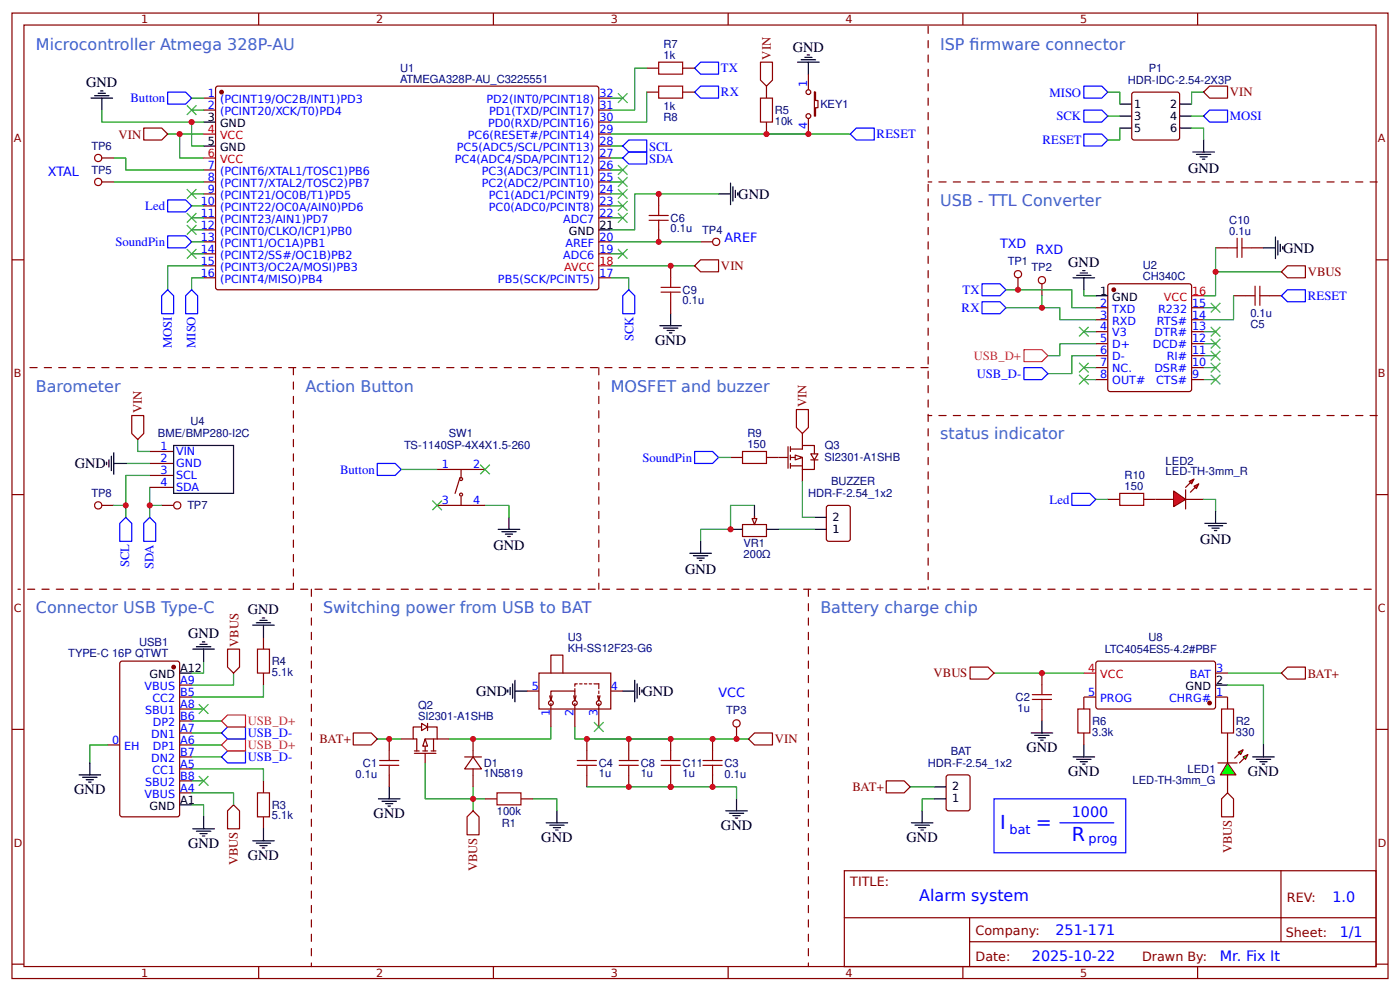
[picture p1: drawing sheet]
<svg xmlns="http://www.w3.org/2000/svg" width="309mm" height="219mm" viewBox="0 0 309 219" stroke-linecap="round" stroke-linejoin="round" font-family="sans-serif">
<g fill="none" stroke="#800" stroke-width=".26">
<path d="M2.6 2.9h304.1v213.2h-304.1zM5.3 5.5h298.7v208h-298.7zM57.1 2.9v2.6M109 2.9v2.6M160.9 2.9v2.6M212.7 2.9v2.6M264.6 2.9v2.6M2.6 57.4h2.7M304 57.4h2.7M2.6 109.2h2.7M304 109.2h2.7M93.1 159.8l1.4 .8-1.4 .8z"/>
<path d="M94.5 159.8v1.6M230.2 148.7v2.6M230.2 156.6v2.7M239.4 154v2.6M271.2 154v2.6M2.6 161.1h2.7M86 163.2v2.7M86 171.2v2.6M88.6 163.2h2.7M91.5 165.9h1.1M91.5 166.4h4.8M93.1 160.6h-1.8v2.6h.8v2.7"/>
<path d="M93.4 165.9h1.1M93.9 166.4v2.1M94.5 160.6h2.1v2.6M95.2 165.9h1.1M95.8 163.2v2.7M96.6 163.2h-2.7v2.7M96.6 163.2h2.6M107.2 176.5h2.6M115.1 176.5h2.6M209.1 171.4l.4-.2h4.3l.4 .2 .1 7.2-.2 .4-4.6 .1-.4-.3zM239.4 161.9v2.6M271.2 161.9v2.6"/>
<path d="M304 161.1h2.7M186.5 192.3h117.5v21.2h-117.5zM283 192.3v15.7M2.6 213h2.7M57.1 213.5v2.6M109 213.5v2.6M160.9 213.5v2.6M186.6 202.7h117.3M212.7 213.5v2.6M214.2 208h89.7M214.2 202.7v10.6M264.6 213.5v2.6"/>
<path d="M304 213h2.7"/>
</g>
<g fill="none" stroke="#000" stroke-width=".26">
<path d="M230.2 159.3v2.6M83.6 176.5h4.8M84.4 177h3.2M85.2 177.5h1.6M85.7 178h.6M86 173.8v2.7M123 179.1v2.6M206.4 176.5h2.6M206.4 173.8h2.6M227.8 161.9h4.8M228.6 162.4h3.2M229.4 163h1.6"/>
<path d="M229.9 163.5h.6M237.1 167.2h4.7M237.9 167.7h3.1M238.7 168.2h1.5M239.2 168.8h.5M239.4 164.5v2.7M120.6 181.7h4.8M121.4 182.3h3.2M122.2 182.8h1.6M122.8 183.3h.5"/>
</g>
<path d="M219.6 148.7h19.8M83.3 163.2h5.3M93.9 168.5v8h13.3M104.5 173.8v5.3M117.7 176.5h5.3v2.6" fill="none" stroke="#080" stroke-width=".26"/>
<path d="M228.1 153.4h4.2M228.1 154.5h4.2M230.2 151.3v2.1M230.2 154.5v2.1M238.1 156.6h2.7v5.3h-2.7zM269.9 156.6h2.6v5.3h-2.6zM83.9 168h4.2M83.9 169h4.2M86 165.9v2.1M86 169v2.2M109.8 175.1h5.3v2.7h-5.3z" fill="none" stroke="#a00000" stroke-width=".26"/>
<path d="M214.3 147.3h4l1.3 1.4-1.3 1.3h-4zM78.1 161.9h3.9l1.3 1.3-1.3 1.3h-3.9zM104.5 179.1l1.3 1.3v4h-2.6v-4zM165.4 163.2l1.3-1.3h4v2.6h-4zM271.2 175.1l1.3 1.4v3.9h-2.6v-3.9z" fill="none" stroke="#900" stroke-width=".26"/>
<path d="M93.9 163.2l.6 1.6h-1.1z" fill="#fefefe" stroke="#800" stroke-width=".26"/>
<g fill="none" stroke="#080" stroke-width=".26">
<path d="M142.9 15.1h-2.7v9.2h-5.3M22.5 24.3v2.7h22.5M25.1 34.9h2.7v2.6h17.2M37 29.6h8M39.7 29.6v5.3h5.3M42.3 27v5.3h2.7M134.9 32.3h2.7M134.9 34.9h2.7M134.9 29.6h53M142.9 20.3v6.7h-8M25.1 40.2h19.9M45 58.7h-8v5.3"/>
<path d="M134.9 58.7h18.6M45 61.4h-2.7v2.6M134.9 61.4h4v2.6M230.2 65.3v2.7M239.4 64v1.3h2.7M239.4 73.3h2.7M242.1 78.6h-5.3v3.9h-5.3M242.1 75.9h-7.9v2.7h-2.7M265.9 68h2.7M265.9 78.6h2.7M265.9 75.9h2.7M265.9 73.3h2.7"/>
<path d="M272.5 65.3v5.3h-6.6M283.1 60h-14.5v5.3h-2.7M30.4 97.1v2.6h2.7M239.4 83.8h2.7M239.4 81.2h2.7M265.9 83.8h2.7M265.9 81.2h2.7M27.8 102.4h5.3M33.1 105h-5.3v9.3M33.1 107.7v6.6M158.7 101h2.7M42.3 159.3h6.6"/>
<path d="M42.3 156.6h2.7M45 146v2.7h-2.7M51.6 148.7v2.6h-9.3M58.2 151.3v2.7h-15.9M271.2 151.3h7.9v13.2M271.2 148.7h11.9M23.8 164.5h-4v4M42.3 169.8h15.9v2.7M42.3 177.8h2.7v2.6M42.3 161.9h6.6M42.3 164.5h6.6M42.3 167.2h6.6"/>
<path d="M42.3 172.5h2.7M121.7 160.6v2.6h-22.5M127 160.6v2.6h38.4M201.1 173.8h5.3M206.4 176.5h-2.7v2.6"/>
</g>
<g fill="none" stroke="#000" stroke-width=".26">
<path d="M176.2 13.7h4.8M177 13.2h3.2M177.8 12.7h1.6M178.3 12.1h.6M178.6 13.7v2.7M20.1 21.7h4.8M20.9 21.1h3.2M21.7 20.6h1.6M22.2 20.1h.6M22.5 21.7v2.6M45 32.3h2.6M45 27h2.6"/>
<path d="M132.3 50.8h2.6M158.7 42.8h2.7M161.4 40.5v4.7M161.9 41.2v3.2M162.5 42v1.6M163 42.6v.5M239.2 59.8h.5M145.8 71.9h4.7M146.6 72.5h3.2M147.4 73h1.6M147.9 73.5h.5M148.2 69.3v2.6"/>
<path d="M237.1 61.4h4.7M237.9 60.8h3.1M238.7 60.3h1.5M239.4 61.4v2.6M242.1 65.3h2.6M25.1 100v4.7M38.4 98.4h13.2v10.6h-13.2zM23.5 102.1v.5M24.1 101.6v1.6M24.6 100.8v3.2M25.1 102.4h2.7M154.8 119.6v2.6"/>
<path d="M179.9 116.9h2.7M179.9 114.3h2.7M55.8 138.1h4.8M56.6 137.6h3.2M57.4 137h1.6M57.9 136.5h.6M58.2 138.1v2.6M152.4 122.2h4.8M153.2 122.7h3.2M154 123.3h1.6M154.5 123.8h.5M39.7 148.7h2.6"/>
<path d="M42.6 143.4h4.8M43.4 142.8h3.2M44.2 142.3h1.6M44.7 141.8h.5M45 143.4v2.6M112.2 152.4v.5M112.7 151.8v1.6M113.2 151.1v3.1M113.8 152.6h2.6M113.8 150.3v4.7M137.6 152.6h2.6M140.2 150.3v4.7"/>
<path d="M140.8 151.1v3.1M141.3 151.8v1.6M141.8 152.4v.5M268.6 151.3h2.6M17.5 171.2h4.7M18.3 171.7h3.1M19 172.2h1.6M19.6 172.7h.5M19.8 168.5v2.7M39.7 177.8h2.6M160.3 179.1h4.8M161.1 179.6h3.2"/>
<path d="M162.7 176.5v2.6M203.7 179.1v2.6M276.8 167.2h4.7M277.5 167.7h3.2M278.3 168.2h1.6M278.9 168.8h.5M279.1 164.5v2.7M42.6 183.1h4.8M43.4 183.6h3.2M44.2 184.1h1.6M44.7 184.7h.5M45 180.4v2.7"/>
<path d="M55.8 185.7h4.8M56.6 186.2h3.2M57.4 186.8h1.6M57.9 187.3h.6M58.2 183.1v2.6M161.9 180.2h1.6M162.5 180.7h.5M201.3 181.7h4.8M202.1 182.3h3.2M202.9 182.8h1.6M203.5 183.3h.5"/>
</g>
<g fill="none" stroke="#800" stroke-width=".26">
<path d="M47.9 19.1h84.1l.3 .5-.1 44.1-.4 .3-83.9-.1-.3-.4v-43.9zM142.9 15.1h2.6M150.8 15.1h2.7M169.3 19v2.7M178.6 16.4v3.4M45 21.7h2.6M45 24.3h2.6M45 37.5h2.6M132.3 21.7h2.6M132.3 24.3h2.6M132.3 27h2.6M132.3 29.6h2.6"/>
<path d="M132.3 32.3h2.6M132.3 34.9h2.6M132.3 37.5h2.6M142.9 20.3h2.6M150.8 20.3h2.7M169.3 27v2.6M178.6 26.2v3.4M179.9 20.3h.3v1.9h.5v1.6h-.5v1.8h-.3zM45 40.2h2.6M45 42.8h2.6M45 45.5h2.6M45 48.1h2.6"/>
<path d="M45 53.4h2.6M45 56.1h2.6M45 58.7h2.6M45 50.8h2.6M132.3 40.2h2.6M132.3 42.8h2.6M132.3 45.5h2.6M132.3 48.1h2.6M132.3 53.4h2.6M132.3 56.1h2.6M145.5 42.8v2.7M145.5 50.8v2.6"/>
<path d="M148.2 58.7v2.7M45 61.4h2.6M132.3 61.4h2.6M148.2 66.6v2.7M224.9 61.4v2.6M230.2 62.7v2.6M242.1 68h2.6M242.1 70.6h2.6M242.1 73.3h2.6M242.1 75.9h2.6M242.1 78.6h2.6M244.8 62.9l.5-.2h17.4l.5 .2 .1 23.1-.3 .4-17.7 .1-.5-.3z"/>
<path d="M263.3 68h2.6M263.3 70.6h2.6M263.3 73.3h2.6M263.3 75.9h2.6M263.3 78.6h2.6M272.5 65.3h2.7M280.5 65.3h2.6M33.1 99.7h5.3M242.1 81.2h2.6M242.1 83.8h2.6M263.3 81.2h2.6M263.3 83.8h2.6"/>
<path d="M33.1 102.4h5.3M33.1 105h5.3M33.1 107.7h5.3M161.4 101h2.6M169.3 101h2.7M182.6 111.9l.5-.3h4.2l.5 .3 .1 7.1-.3 .5-4.5 .1-.5-.3zM26.5 146.3l.5-.3h12.2l.4 .3 .1 33.6-.3 .4-12.4 .1-.5-.2zM39.7 154h2.6M39.7 151.3h2.6M39.7 159.3h2.6M39.7 156.6h2.6M58.2 140.7v2.7"/>
<path d="M58.2 148.7v2.6M116.4 152.6h2.7M119.1 148.7h15.8v7.9h-15.8zM121.4 153.7l.3 1.1M121.7 148.7v-4h2.7v4M121.7 154.8v-2.2h5.3v2.2M121.7 155.3v5.3M122 153.7l-.3 1.1M126.7 153.7l.3 1.1M127 152.1v.5M127 155.3v5.3M127.3 153.7l-.3 1.1"/>
<path d="M127.5 151.1h-.5v.5M128.1 151.1h.5M129.1 151.1h.5M130.2 151.1h.5M131.2 151.1h1.1v1M132 153.7l.3 1.1 .3-1.1M132.3 152.6v.6M132.3 153.7v.5M132.3 155.3v5.3M134.9 152.6h2.7M239.4 154h2.7M242.2 146.3l.4-.3 25.7 .1 .3 .5-.1 9.7-.5 .3-25.6-.1-.3-.4z"/>
<path d="M268.6 154h2.6M268.6 148.7h2.6M23.8 164.5h2.7M39.7 175.1h2.6M39.7 164.5h2.6M39.7 161.9h2.6M39.7 167.2h2.6M39.7 169.8h2.6M39.7 172.5h2.6M58.2 172.5v2.6M157.4 163.2v2.7M157.4 171.2v2.6"/>
<path d="M162.7 160.6v2.6M58.2 180.4v2.7"/>
<circle cx="178.6" cy="20.3" r=".53"/>
<circle cx="178.6" cy="25.6" r=".53"/>
<circle cx="121.7" cy="155.3" r=".53"/>
<circle cx="127" cy="155.3" r=".53"/>
<circle cx="132.3" cy="155.3" r=".53"/>
</g>
<g fill="#800" stroke="#800" stroke-width=".26">
<circle cx="267.2" cy="155.3" r=".4"/>
<circle cx="48.9" cy="20.3" r=".4"/>
<circle cx="38.4" cy="147.3" r=".4"/>
<circle cx="246.1" cy="64" r=".4"/>
</g>
<path d="M45 34.9h2.6M45 29.6h2.6M132.3 58.7h2.6M263.3 65.3h2.6M239.4 148.7h2.7" fill="none" stroke="#f00" stroke-width=".26"/>
<g fill="none" stroke="#00f" stroke-width=".26">
<path d="M153.5 15.1l1.3-1.4h3.9v2.7h-3.9zM137.6 32.3l1.3-1.4h4v2.7h-4zM137.6 34.9l1.3-1.3h4v2.6h-4zM153.5 20.3l1.3-1.3h3.9v2.7h-3.9zM189.2 28.3h3.9v2.6h-3.9l-1.3-1.3zM37 52.1h4l1.3 1.3-1.3 1.3h-4zM37 44.2h4l1.3 1.3-1.3 1.3h-4zM37 64l1.4 1.3v4h-2.7v-4zM42.3 64l1.4 1.3v4h-2.7v-4zM137.6 65.3l1.3-1.3 1.3 1.3v4h-2.6zM217 66.6h3.9l1.3 1.4-1.3 1.3h-3.9zM217 62.7h3.9l1.3 1.3-1.3 1.3h-3.9z"/>
<path d="M283.1 65.3l1.3-1.3h4v2.6h-4zM153.5 99.7h3.9l1.3 1.3-1.3 1.4h-3.9zM226.2 81.2h4l1.3 1.3-1.3 1.3h-4zM27.8 114.3l1.3 1.3v4h-2.6v-4zM33.1 114.3l1.3 1.3v4h-2.7v-4zM48.9 167.2l1.4-1.3h3.9v2.6h-3.9zM48.9 161.9l1.4-1.3h3.9v2.6h-3.9z"/>
</g>
<g fill="none" stroke="#a00000" stroke-width=".26">
<path d="M145.5 13.7h5.3v2.7h-5.3zM145.5 19h5.3v2.7h-5.3zM168 21.7h2.7v5.3h-2.7zM143.4 47.6h4.2M143.4 48.7h4.2M145.5 45.5v2.1M145.5 48.7v2.1M146 64.5h4.3M146 63.5h4.3M148.2 61.4v2.1M148.2 64.5v2.1M224.1 60.6a.81 .81 0 0 1 1.1-.8 .81 .81 0 0 1 .3 1.3 .81 .81 0 0 1-1.3-.1l-.1-.4"/>
<path d="M275.2 65.3h2.1M277.3 63.2v4.2M278.3 63.2v4.2M278.3 65.3h2.2M164 99.7h5.3v2.7h-5.3zM56.9 143.4h2.6v5.3h-2.6zM56.9 175.1h2.6v5.3h-2.6zM155.3 168h4.2M155.3 169h4.2M157.4 165.9v2.1M157.4 169v2.2"/>
<circle cx="230.2" cy="61.9" r=".8"/>
<circle cx="162.7" cy="159.8" r=".8"/>
</g>
<path d="M226.2 77.2h4l1.3 1.4-1.3 1.3h-4zM48.9 159.3l1.4-1.4h3.9v2.7h-3.9zM48.9 164.5l1.4-1.3h3.9v2.7h-3.9z" fill="none" stroke="#f06" stroke-width=".26"/>
<path d="M168 13.7h2.7v4l-1.4 1.3-1.3-1.3zM31.7 28.3h4l1.3 1.3-1.3 1.3h-4zM153.5 58.7l1.3-1.3h3.9v2.6h-3.9zM283.1 60l1.3-1.3h4v2.7h-4zM29.1 91.8h2.6v4l-1.3 1.3-1.3-1.3zM175.9 90.5h2.7v3.9l-1.3 1.4-1.4-1.4zM50.3 143.4h2.6v3.9l-1.3 1.4-1.3-1.4zM283.1 148.7l1.3-1.4h4v2.7h-4zM195.8 172.5h4l1.3 1.3-1.3 1.3h-4z" fill="none" stroke="#900" stroke-width=".26"/>
<g fill="#000" stroke="#3c3" stroke-width=".26">
<path d="M238.4 72.2l2.1 2.1zM240.5 72.2l-2.1 2.1z"/>
<path d="M267.5 66.9l2.1 2.1zM269.6 66.9l-2.1 2.1z"/>
<path d="M267.5 74.9l2.1 2.1zM269.6 74.9l-2.1 2.1z"/>
<path d="M267.5 77.5l2.1 2.1zM269.6 77.5l-2.1 2.1z"/>
<path d="M267.5 72.2l2.1 2.1zM269.6 72.2l-2.1 2.1z"/>
<path d="M238.4 80.1l2.1 2.2zM240.5 80.1l-2.1 2.2z"/>
<path d="M238.4 82.8l2.1 2.1zM240.5 82.8l-2.1 2.1z"/>
<path d="M267.5 80.1l2.1 2.2zM269.6 80.1l-2.1 2.2z"/>
<path d="M267.5 82.8l2.1 2.1zM269.6 82.8l-2.1 2.1z"/>
<path d="M43.9 155.5l2.1 2.2zM46 155.5l-2.1 2.2z"/>
<path d="M43.9 171.4l2.1 2.1zM43.9 173.5l2.1-2.1z"/>
</g>
<path d="M259.3 108.5l2.6 1.8-2.6 1.6z" fill="#f00" stroke="#800" stroke-width=".26"/>
<path d="M261.9 108.2v4.2" fill="none" stroke="#800" stroke-width=".26"/>
<g fill="#800" stroke="#800" stroke-width=".26">
<path d="M261.9 107.7l1.1-1.1z"/>
<path d="M264.1 107.7l-1.1 1z"/>
</g>
<g fill="#f00" stroke="#800" stroke-width=".26">
<path d="M262.7 106.3l1.1-.5-.5 1.1z"/>
<path d="M263.8 107.4l1-.5-.5 1z"/>
</g>
<g fill="none" stroke="#800" stroke-width=".26">
<path d="M174.1 98.7v4.7M174.6 99.2h2.7v-.8h2.6v1.9M174.6 98.7v1M177.3 95.8v2.6M172 101h2.1M174.6 101h2.7v2.7M174.6 100.5v1.1M174.6 102.4v1M174.6 102.9h2.7M177.3 103.7v2.6M179.1 100.3h1.6l-.8 1.3zM179.1 101.6h1.6"/>
<path d="M179.9 101.6v2.1h-2.6M244.7 110.3h2.7M252.7 110.3h6.6M261.9 110.3h4"/>
</g>
<path d="M110.1 116.9h4.7M110.9 117.4h3.1M111.7 118h1.5M112.2 118.5h.5M112.4 114.3v2.6M266.2 115.6h4.7M267 116.1h3.1M267.8 116.7h1.5M268.3 117.2h.5M268.6 113v2.6" fill="none" stroke="#000" stroke-width=".26"/>
<path d="M83.3 102.4h4l1.3 1.3-1.3 1.3h-4zM236.8 109h4l1.3 1.3-1.3 1.3h-4z" fill="none" stroke="#00f" stroke-width=".26"/>
<path d="M247.4 109h5.3v2.6h-5.3z" fill="none" stroke="#a00000" stroke-width=".26"/>
<path d="M88.6 103.7h8M107.2 111.6h5.2v2.7M242.1 110.3h2.6M265.9 110.3h2.7v2.7" fill="none" stroke="#080" stroke-width=".26"/>
<path d="M175.7 100.5l1.6 .5-1.6 .6z" fill="#fefefe" stroke="#800" stroke-width=".26"/>
<g fill="none" stroke="#080" stroke-width=".26">
<path d="M42.3 21.7h2.7M42.3 24.3h2.7M134.9 21.7h2.7M134.9 37.5h2.7M244.7 20.3h2.7v2.7M244.7 25.6h2.7M247.4 28.3v2.6h-2.7M263.3 28.3h2.6v2.6M263.3 25.6h2.6M265.9 20.3h-2.6v2.7M42.3 45.5h2.7M42.3 53.4h2.7"/>
<path d="M42.3 56.1h2.7M42.3 50.8h2.7M42.3 48.1h2.7M42.3 42.8h2.7M134.9 45.5h2.7M134.9 53.4h19.9M134.9 56.1h2.7M134.9 48.1h2.7M134.9 42.8h2.7M134.9 40.2h2.7M158.7 42.8h-18.5v8h-5.3M268.6 54.7v5.3"/>
<path d="M166.7 111.6h-5.3v5.3h-6.6v2.7M172 116.9h7.9M177.3 106.3v8h2.6"/>
</g>
<path d="M239.4 19h4l1.3 1.3-1.3 1.4h-4zM37 20.3h4l1.3 1.4-1.3 1.3h-4zM239.4 29.6h4l1.3 1.3-1.3 1.4h-4zM239.4 24.3h4l1.3 1.3-1.3 1.4h-4zM267.2 24.3h4v2.7h-4l-1.3-1.4zM219.6 176.5h29.1v11.9h-29.1zM234.2 181.7h11.9" fill="none" stroke="#00f" stroke-width=".26"/>
<g fill="#000" stroke="#3c3" stroke-width=".26">
<path d="M41.3 23.3l2.1 2.1zM43.4 23.3l-2.1 2.1z"/>
<path d="M136.5 36.5l2.1 2.1zM136.5 38.6l2.1-2.1z"/>
<path d="M136.5 39.1l2.1 2.1zM136.5 41.2l2.1-2.1z"/>
<path d="M136.5 20.6l2.1 2.1zM138.6 20.6l-2.1 2.1z"/>
<path d="M41.3 41.8l2.1 2.1zM41.3 43.9l2.1-2.1z"/>
<path d="M41.3 47.1l2.1 2.1zM43.4 47.1l-2.1 2.1z"/>
<path d="M41.3 49.7l2.1 2.1zM43.4 49.7l-2.1 2.1z"/>
<path d="M41.3 55l2.1 2.1zM43.4 55l-2.1 2.1z"/>
<path d="M136.5 41.8l2.1 2.1zM138.6 41.8l-2.1 2.1z"/>
<path d="M136.5 44.4l2.1 2.1zM136.5 46.5l2.1-2.1z"/>
<path d="M136.5 47.1l2.1 2.1zM138.6 47.1l-2.1 2.1z"/>
<path d="M136.5 55l2.1 2.1zM138.6 55l-2.1 2.1z"/>
</g>
<path d="M205.1 5.8v124.3M304.3 40.2h-99.2M64.8 81.2v48.9M132.3 81.2v48.9M205.1 81.2h-199.8M304.3 91.8h-99.2M68.8 130.1v83.4M178.6 130.1v83.4M302.9 130.1h-298.9" fill="none" stroke="#800" stroke-width=".26" stroke-dasharray="1.6 1.6"/>
<path d="M250.1 20.6l.5-.3 9.8 .1 .2 .5-.1 9.8-.4 .2h-9.8l-.3-.5zM154.8 53.4h2.6M268.6 54.7h2.6M276.5 54.7h2.6" fill="none" stroke="#800" stroke-width=".26"/>
<g fill="none" stroke="#a00000" stroke-width=".26">
<path d="M271.2 54.7h2.1M273.3 52.6v4.3M274.4 54.7h2.1M274.4 52.6v4.3"/>
<circle cx="158.2" cy="53.4" r=".8"/>
</g>
<g fill="none" stroke="#000" stroke-width=".26">
<path d="M247.4 23h2.6M247.4 25.6h2.6M247.4 28.3h2.6M260.6 23h2.7M260.6 25.6h2.7M260.6 28.3h2.7M263.5 33.6h4.8M264.3 34.1h3.2M265.1 34.6h1.6M265.6 35.2h.6M265.9 30.9v2.7M279.1 54.7h2.7"/>
<path d="M281.8 52.4v4.7M282.3 53.2v3.1M282.8 53.9v1.6M283.4 54.5v.5"/>
</g>
<path d="M267.2 19h4v2.7h-4l-1.3-1.4zM51.6 177.8l1.3 1.3v4h-2.6v-4z" fill="none" stroke="#900" stroke-width=".26"/>
<path d="M271.2 168.5l1.8 2.7h-3.4z" fill="#0f0" stroke="#800" stroke-width=".26"/>
<path d="M269.1 168.5h4.2" fill="none" stroke="#800" stroke-width=".26"/>
<g fill="#800" stroke="#800" stroke-width=".26">
<path d="M273.8 168.5l1.1-1z"/>
<path d="M272.8 167.5l1-1.1z"/>
</g>
<g fill="#0f0" stroke="#800" stroke-width=".26">
<path d="M274.6 167.2l1.1-.5-.5 1z"/>
<path d="M273.6 166.1l1-.5-.5 1.1z"/>
</g>
<path d="M22.5 34.9h2.6M22.5 40.2h2.6M164 115.9h5.3v2.6h-5.3zM166.7 114v1.3M102.7 167.2h3.7M104.5 167.2l1.9 2.6h-3.7zM104.5 163.2v4M104.5 169.8v4M271.2 164.5v4M271.2 171.2v3.9" fill="none" stroke="#800" stroke-width=".26"/>
<path d="M222.2 64h14.6v4h5.3M222.2 68h12v2.6h7.9M42.3 175.1h9.3v2.7" fill="none" stroke="#080" stroke-width=".26"/>
<g fill="none" stroke="#a00000" stroke-width=".26">
<circle cx="21.7" cy="34.9" r=".8"/>
<circle cx="21.7" cy="40.2" r=".8"/>
</g>
<path d="M161.4 116.9h2.6M166.7 111.6v2.7M169.3 116.9h2.7" fill="none" stroke="#000" stroke-width=".26"/>
<path d="M166.2 114.5h1l-.5 1.4z" fill="#efefef" stroke="#800" stroke-width=".26"/>
<g fill="none" stroke="#800" stroke-width=".26">
<path d="M22.5 111.6h2.6M35.7 111.6h2.7M96.6 111.6h10.6M96.6 103.7h10.6M101.6 105.5l-1.1 3.5M101.9 103.7v1.8M101.9 109.8v1.8M129.6 163.2v2.7M129.6 171.2v2.6M138.9 163.2v2.7M138.9 171.2v2.6M148.2 163.2v2.7"/>
<path d="M148.2 171.2v2.6"/>
<circle cx="101.9" cy="109.2" r=".33"/>
<circle cx="101.9" cy="105.8" r=".33"/>
</g>
<g fill="#000" stroke="#3c3" stroke-width=".26">
<path d="M95.5 110.6l2.1 2.1zM97.6 110.6l-2.1 2.1z"/>
<path d="M106.1 102.6l2.1 2.1zM108.2 102.6l-2.1 2.1z"/>
<path d="M131.2 159.5l2.1 2.1zM133.3 159.5l-2.1 2.1z"/>
</g>
<g fill="none" stroke="#a00000" stroke-width=".26">
<path d="M127.5 169h4.3M127.5 168h4.3M129.6 165.9v2.1M129.6 169v2.2M136.8 169h4.2M136.8 168h4.2M138.9 165.9v2.1M138.9 169v2.2M146 169h4.3M146 168h4.3M148.2 165.9v2.1M148.2 169v2.2"/>
<circle cx="21.7" cy="111.6" r=".8"/>
<circle cx="39.2" cy="111.6" r=".8"/>
</g>
<path d="M25.1 111.6h2.7M33.1 111.6h2.6M129.6 173.8h33.1v2.7M129.6 163.2h18.6" fill="none" stroke="#080" stroke-width=".26"/>
<g fill="#c00">
<circle cx="230.2" cy="148.7" r=".66"/>
<circle cx="104.5" cy="176.5" r=".66"/>
<circle cx="86" cy="163.2" r=".66"/>
<circle cx="39.7" cy="29.6" r=".66"/>
<circle cx="42.3" cy="27" r=".66"/>
<circle cx="148.2" cy="58.7" r=".66"/>
<circle cx="169.3" cy="29.6" r=".66"/>
<circle cx="178.6" cy="29.6" r=".66"/>
<circle cx="145.5" cy="42.8" r=".66"/>
<circle cx="145.5" cy="53.4" r=".66"/>
<circle cx="268.6" cy="60" r=".66"/>
<circle cx="230.2" cy="68" r=".66"/>
<circle cx="224.9" cy="64" r=".66"/>
<circle cx="104.5" cy="163.2" r=".66"/>
<circle cx="161.4" cy="116.9" r=".66"/>
<circle cx="148.2" cy="173.8" r=".66"/>
<circle cx="129.6" cy="163.2" r=".66"/>
<circle cx="138.9" cy="173.8" r=".66"/>
<circle cx="138.9" cy="163.2" r=".66"/>
<circle cx="148.2" cy="163.2" r=".66"/>
<circle cx="162.7" cy="163.2" r=".66"/>
<circle cx="157.4" cy="163.2" r=".66"/>
<circle cx="157.4" cy="173.8" r=".66"/>
<circle cx="33.1" cy="111.6" r=".66"/>
<circle cx="27.8" cy="111.6" r=".66"/>
</g>
<g font-size="4.2" fill="#00f">
<text x="220.9" y="183.1">I</text>
<text x="228.9" y="183.1">=</text>
<text x="236.8" y="185.7">R</text>
</g>
<g font-size="3.5" fill="#36c">
<text x="7.9" y="11.1">Microcontroller Atmega 328P-AU</text>
<text x="207.7" y="11.1">ISP frmware connector</text>
<text x="214.2" y="11.1">i</text>
<text x="207.7" y="45.5">USB - TTL Converter</text>
<text x="7.9" y="86.5">Barometer</text>
<text x="67.5" y="86.5">Action Button</text>
<text x="134.9" y="86.5">MOSFET and buzzer</text>
<text x="207.7" y="97.1">status indicator</text>
<text x="7.9" y="135.4">Connector USB Type-C</text>
<text x="71.4" y="135.4">Switching power from USB to BAT</text>
<text x="181.2" y="135.4">Battery charge chip</text>
</g>
<text font-size="3.5" fill="#00f" x="203.1" y="199.1">Alarm system</text>
<g font-size="3.2">
<text x="175.2" y="11.4">GND</text>
<text x="19" y="19.2">GND</text>
<text x="262.5" y="38.1">GND</text>
<text x="163.1" y="43.9">GND</text>
<text x="236" y="59">GND</text>
<text x="283.5" y="55.8">GND</text>
<text x="144.7" y="76.2">GND</text>
<text x="16.5" y="103.5">GND</text>
<text x="109" y="121.5">GND</text>
<text x="265.1" y="120.1">GND</text>
<text x="151.3" y="126.8">GND</text>
<text x="54.8" y="135.7">GND</text>
<text x="41.5" y="141">GND</text>
<text x="105.2" y="153.7">GND</text>
<text x="141.9" y="153.7">GND</text>
<text x="226.7" y="166.1">GND</text>
<text x="236" y="171.4">GND</text>
<text x="275.7" y="171.4">GND</text>
<text x="16.4" y="175.4">GND</text>
<text x="82.5" y="180.7">GND</text>
<text x="119.6" y="186">GND</text>
<text x="159.3" y="183.3">GND</text>
<text x="200.3" y="186">GND</text>
<text x="41.5" y="187.3">GND</text>
<text x="54.8" y="189.9">GND</text>
</g>
<g font-size="3.2" fill="#00f">
<text x="236.8" y="180.4">1000</text>
<text x="294.4" y="199.3">1.0</text>
<text x="233.2" y="206.4">251-171</text>
<text x="296" y="207">1/1</text>
<text x="228" y="212.3">2025-10-22</text>
<text x="269.5" y="212.2">Mr. Fix It</text>
</g>
<g font-size="2.8" fill="#00f">
<text x="159.3" y="16">TX</text>
<text x="28.8" y="22.6">Button</text>
<text x="159.3" y="21.3">RX</text>
<text x="231.9" y="21.3">MISO</text>
<text x="233.4" y="26.6">SCK</text>
<text x="271.7" y="26.6">MOSI</text>
<text x="143.4" y="33.4">SCL</text>
<text x="193.7" y="30.6">RESET</text>
<text x="230.3" y="31.9">RESET</text>
<text x="10.6" y="38.9">XTAL</text>
<text x="143.4" y="36.1">SDA</text>
<text x="32.1" y="46.4">Led</text>
<text x="160.1" y="53.4">AREF</text>
<text x="25.5" y="54.4">SoundPin</text>
<text x="220.9" y="54.7">TXD</text>
<text x="228.9" y="56.1">RXD</text>
<text x="212.6" y="65">TX</text>
<text x="212.4" y="68.9">RX</text>
<text x="288.9" y="66.3">RESET</text>
<text x="38" y="76.9" transform="rotate(-90 38 76.9)">MOSI</text>
<text x="43.2" y="76.9" transform="rotate(-90 43.2 76.9)">MISO</text>
<text x="139.9" y="75.3" transform="rotate(-90 139.9 75.3)">SCK</text>
<text x="215.8" y="83.5">USB_D-</text>
<text x="75.1" y="104.6">Button</text>
<text x="142" y="102">SoundPin</text>
<text x="231.9" y="111.3">Led</text>
<text x="28.5" y="125.3" transform="rotate(-90 28.5 125.3)">SCL</text>
<text x="33.9" y="125.7" transform="rotate(-90 33.9 125.7)">SDA</text>
<text x="158.7" y="154">VCC</text>
<text x="54.8" y="162.8">USB_D-</text>
<text x="54.8" y="168.1">USB_D-</text>
<text x="223" y="184.1">bat</text>
<text x="240.5" y="186.2">prog</text>
</g>
<g font-size="2.8" fill="#900">
<text x="170.3" y="13.2" transform="rotate(-90 170.3 13.2)">VIN</text>
<text x="271.7" y="21.3">VIN</text>
<text x="26.2" y="30.6">VIN</text>
<text x="159.3" y="59.7">VIN</text>
<text x="288.9" y="61.1">VBUS</text>
<text x="178.2" y="89.9" transform="rotate(-90 178.2 89.9)">VIN</text>
<text x="31.4" y="91.3" transform="rotate(-90 31.4 91.3)">VIN</text>
<text x="52.7" y="142.8" transform="rotate(-90 52.7 142.8)">VBUS</text>
<text x="206.3" y="149.6">VBUS</text>
<text x="288.9" y="149.7">BAT+</text>
<text x="70.6" y="164.2">BAT+</text>
<text x="171.2" y="164.2">VIN</text>
<text x="188.3" y="174.7">BAT+</text>
<text x="52.5" y="191.1" transform="rotate(-90 52.5 191.1)">VBUS</text>
<text x="272.1" y="188.5" transform="rotate(-90 272.1 188.5)">VBUS</text>
<text x="105.4" y="192.4" transform="rotate(-90 105.4 192.4)">VBUS</text>
</g>
<g font-size="2.8" fill="#f06">
<text x="215.2" y="79.5">USB_D+</text>
<text x="54.8" y="160.2">USB_D+</text>
<text x="54.8" y="165.5">USB_D+</text>
</g>
<g font-size="2.8" fill="#800">
<text x="187.9" y="195.8">TITLE:</text>
<text x="284.3" y="199.3">REV:</text>
<text x="215.5" y="206.4">Company:</text>
<text x="284.1" y="206.9">Sheet:</text>
<text x="215.5" y="212.2">Date:</text>
<text x="252.3" y="212.2">Drawn By:</text>
</g>
<g font-size="2.5" fill="#800">
<text x="31.2" y="5.1">1</text>
<text x="83.1" y="5.1">2</text>
<text x="134.9" y="5.1">3</text>
<text x="186.8" y="5.1">4</text>
<text x="238.7" y="5.1">5</text>
<text x="3" y="31.5">A</text>
<text x="304.4" y="31.5">A</text>
<text x="3" y="83.3">B</text>
<text x="304.4" y="83.3">B</text>
<text x="3" y="135.2">C</text>
<text x="304.4" y="135.2">C</text>
<text x="3" y="187">D</text>
<text x="304.4" y="187">D</text>
<text x="31.2" y="215.7">1</text>
<text x="83.1" y="215.7">2</text>
<text x="134.9" y="215.7">3</text>
<text x="186.8" y="215.7">4</text>
<text x="238.7" y="215.7">5</text>
</g>
<g font-size="2.5" fill="#000080">
<text x="146.6" y="10.6">R7</text>
<text x="88.4" y="15.8">U1</text>
<text x="146.6" y="12.9">1k</text>
<text x="253.8" y="15.9">P1</text>
<text x="88.4" y="18.2">ATMEGA328P-AU_C3225551</text>
<text x="181.2" y="23.8">KEY1</text>
<text x="249.2" y="18.6">HDR-IDC-2.54-2X3P</text>
<text x="146.6" y="24.3">1k</text>
<text x="146.6" y="26.7">R8</text>
<text x="171.2" y="27.5">10k</text>
<text x="171.2" y="25.2">R5</text>
<text x="20.2" y="33.1">TP6</text>
<text x="20.2" y="38.4">TP5</text>
<text x="148.2" y="51.3">0.1u</text>
<text x="148.2" y="49">C6</text>
<text x="155.2" y="51.6">TP4</text>
<text x="271.6" y="49.5">C10</text>
<text x="271.6" y="51.8">0.1u</text>
<text x="222.6" y="58.5">TP1</text>
<text x="227.9" y="59.8">TP2</text>
<text x="252.5" y="59.5">U2</text>
<text x="150.8" y="64.9">C9</text>
<text x="252.5" y="61.9">CH340C</text>
<text x="150.8" y="67.2">0.1u</text>
<text x="276.2" y="70.1">0.1u</text>
<text x="276.2" y="72.5">C5</text>
<text x="42.1" y="94">U4</text>
<text x="34.9" y="96.6">BME/BMP280-I2C</text>
<text x="89.3" y="99.3">TS-1140SP-4X4X1.5-260</text>
<text x="99.2" y="96.6">SW1</text>
<text x="165.1" y="98.9">150</text>
<text x="165.1" y="96.6">R9</text>
<text x="182.1" y="101.9">SI2301-A1SHB</text>
<text x="182.2" y="99.3">Q3</text>
<text x="183.6" y="107.2">BUZZER</text>
<text x="248.5" y="105.9">R10</text>
<text x="257.5" y="105">LED-TH-3mm_R</text>
<text x="257.5" y="102.7">LED2</text>
<text x="20.2" y="109.8">TP8</text>
<text x="41.4" y="112.5">TP7</text>
<text x="178.5" y="109.9">HDR-F-2.54_1x2</text>
<text x="248.5" y="108.2">150</text>
<text x="164.3" y="123.2">200Ω</text>
<text x="164.3" y="120.8">VR1</text>
<text x="30.8" y="142.7">USB1</text>
<text x="125.4" y="143.9">KH-SS12F23-G6</text>
<text x="125.4" y="141.6">U3</text>
<text x="253.7" y="141.6">U8</text>
<text x="15" y="145.1">TYPE-C 16P QTWT</text>
<text x="60.1" y="149.2">5.1k</text>
<text x="60.1" y="146.9">R4</text>
<text x="244.1" y="144.2">LTC4054ES5-4.2#PBF</text>
<text x="224.4" y="154.8">C2</text>
<text x="92.3" y="159">SI2301-A1SHB</text>
<text x="92.3" y="156.6">Q2</text>
<text x="160.5" y="157.7">TP3</text>
<text x="224.8" y="157.2">1u</text>
<text x="241.3" y="160.1">R6</text>
<text x="273" y="160.1">R2</text>
<text x="210.1" y="166.7">BAT</text>
<text x="241.3" y="162.5">3.3k</text>
<text x="273" y="162.5">330</text>
<text x="78.5" y="171.8">0.1u</text>
<text x="80.2" y="169.3">C1</text>
<text x="106.9" y="171.7">1N5819</text>
<text x="106.9" y="169.4">D1</text>
<text x="132.3" y="171.7">1u</text>
<text x="132.3" y="169.4">C4</text>
<text x="141.6" y="171.7">1u</text>
<text x="141.6" y="169.4">C8</text>
<text x="150.8" y="171.7">1u</text>
<text x="150.8" y="169.4">C11</text>
<text x="160.1" y="169.4">C3</text>
<text x="160.1" y="171.8">0.1u</text>
<text x="205" y="169.4">HDR-F-2.54_1x2</text>
<text x="250.2" y="173.1">LED-TH-3mm_G</text>
<text x="262.4" y="170.7">LED1</text>
<text x="60.1" y="178.7">R3</text>
<text x="109.8" y="179.9">100k</text>
<text x="60.1" y="181">5.1k</text>
<text x="110.9" y="182.6">R1</text>
</g>
<g font-size="2.5" fill="#00f">
<text x="45.9" y="21.4">1</text>
<text x="48.6" y="22.7">(PCINT19/OC2B/INT1)PD3</text>
<text x="107.5" y="22.7">PD2(INT0/PCINT18)</text>
<text x="132.4" y="21.4">32</text>
<text x="178.3" y="19.3" transform="rotate(-90 178.3 19.3)">1</text>
<text x="45.9" y="24.1">2</text>
<text x="48.6" y="25.4">(PCINT20/XCK/T0)PD4</text>
<text x="107.8" y="28">PD0(RXD/PCINT16)</text>
<text x="108.1" y="25.4">PD1(TXD/PCINT17)</text>
<text x="132.4" y="24.1">31</text>
<text x="132.4" y="26.7">30</text>
<text x="132.4" y="29.3">29</text>
<text x="178.3" y="28.5" transform="rotate(-90 178.3 28.5)">4</text>
<text x="100.5" y="36">PC4(ADC4/SDA/PCINT12)</text>
<text x="100.9" y="33.3">PC5(ADC5/SCL/PCINT13)</text>
<text x="103.3" y="30.7">PC6(RESET#/PCINT14)</text>
<text x="132.4" y="32">28</text>
<text x="132.4" y="34.6">27</text>
<text x="45.9" y="39.9">8</text>
<text x="45.9" y="37.3">7</text>
<text x="48.6" y="41.2">(PCINT7/XTAL2/TOSC2)PB7</text>
<text x="48.6" y="38.6">(PCINT6/XTAL1/TOSC1)PB6</text>
<text x="106.4" y="38.6">PC3(ADC3/PCINT11)</text>
<text x="106.4" y="41.2">PC2(ADC2/PCINT10)</text>
<text x="132.4" y="37.3">26</text>
<text x="132.4" y="39.9">25</text>
<text x="44.4" y="47.9">11</text>
<text x="44.4" y="45.2">10</text>
<text x="45.9" y="42.6">9</text>
<text x="48.6" y="46.5">(PCINT22/OC0A/AIN0)PD6</text>
<text x="48.6" y="43.9">(PCINT21/OC0B/T1)PD5</text>
<text x="108" y="43.9">PC1(ADC1/PCINT9)</text>
<text x="108" y="46.5">PC0(ADC0/PCINT8)</text>
<text x="132.4" y="42.6">24</text>
<text x="132.4" y="45.2">23</text>
<text x="132.4" y="47.9">22</text>
<text x="44.4" y="53.2">13</text>
<text x="44.4" y="50.5">12</text>
<text x="48.6" y="51.8">(PCINT0/CLKO/ICP1)PB0</text>
<text x="48.6" y="49.2">(PCINT23/AIN1)PD7</text>
<text x="124.4" y="49.2">ADC7</text>
<text x="132.4" y="53.2">20</text>
<text x="44.4" y="58.4">15</text>
<text x="44.4" y="55.8">14</text>
<text x="48.6" y="59.8">(PCINT3/OC2A/MOSI)PB3</text>
<text x="48.6" y="57.1">(PCINT2/SS#/OC1B)PB2</text>
<text x="48.6" y="54.5">(PCINT1/OC1A)PB1</text>
<text x="124.4" y="57.1">ADC6</text>
<text x="124.9" y="54.5">AREF</text>
<text x="132.4" y="55.8">19</text>
<text x="44.4" y="61.1">16</text>
<text x="48.6" y="62.4">(PCINT4/MISO)PB4</text>
<text x="110" y="62.4">PB5(SCK/PCINT5)</text>
<text x="132.4" y="61.1">17</text>
<text x="243" y="67.7">2</text>
<text x="243" y="70.4">3</text>
<text x="245.7" y="69">TXD</text>
<text x="245.7" y="71.7">RXD</text>
<text x="255.6" y="71.7">RTS#</text>
<text x="255.9" y="69">R232</text>
<text x="263.4" y="70.4">14</text>
<text x="263.4" y="67.7">15</text>
<text x="243" y="73">4</text>
<text x="243" y="75.6">5</text>
<text x="245.7" y="74.3">V3</text>
<text x="245.7" y="77">D+</text>
<text x="254.7" y="77">DCD#</text>
<text x="255.1" y="74.3">DTR#</text>
<text x="263.4" y="75.6">12</text>
<text x="263.4" y="73">13</text>
<text x="243" y="78.3">6</text>
<text x="243" y="80.9">7</text>
<text x="243" y="83.6">8</text>
<text x="245.7" y="79.6">D-</text>
<text x="245.7" y="82.3">NC.</text>
<text x="255" y="82.3">DSR#</text>
<text x="257.8" y="79.6">RI#</text>
<text x="263.4" y="83.6">9</text>
<text x="263.4" y="80.9">10</text>
<text x="263.4" y="78.3">11</text>
<text x="245.7" y="84.9">OUT#</text>
<text x="255.4" y="84.9">CTS#</text>
<text x="35.5" y="99.5">1</text>
<text x="38.9" y="100.5">VIN</text>
<text x="35.5" y="102.1">2</text>
<text x="35.5" y="104.7">3</text>
<text x="35.5" y="107.4">4</text>
<text x="38.9" y="103.2">GND</text>
<text x="38.9" y="105.8">SCL</text>
<text x="97.6" y="103.4">1</text>
<text x="104.5" y="103.4">2</text>
<text x="38.9" y="108.5">SDA</text>
<text x="97.6" y="111.4">3</text>
<text x="104.5" y="111.4">4</text>
<text x="262.9" y="149.7">BAT</text>
<text x="268.7" y="148.4">3</text>
<text x="32" y="152.4">VBUS</text>
<text x="33.7" y="155">CC2</text>
<text x="39.8" y="151.1">A9</text>
<text x="39.8" y="153.7">B5</text>
<text x="117.5" y="152.4">5</text>
<text x="134.9" y="152.4">4</text>
<text x="240.4" y="153.7">5</text>
<text x="243.1" y="155">PROG</text>
<text x="258.3" y="155">CHRG#</text>
<text x="268.7" y="153.7">1</text>
<text x="32.1" y="157.7">SBU1</text>
<text x="33.7" y="160.3">DP2</text>
<text x="39.8" y="159">B6</text>
<text x="39.8" y="156.3">A8</text>
<text x="39.8" y="161.6">A7</text>
<text x="121.4" y="158.2" transform="rotate(-90 121.4 158.2)">1</text>
<text x="126.7" y="158.2" transform="rotate(-90 126.7 158.2)">2</text>
<text x="132" y="158.2" transform="rotate(-90 132 158.2)">3</text>
<text x="24.8" y="164.3">0</text>
<text x="27.4" y="165.6">EH</text>
<text x="33.4" y="163">DN1</text>
<text x="33.7" y="165.6">DP1</text>
<text x="39.8" y="164.3">A6</text>
<text x="39.8" y="166.9">B7</text>
<text x="32.1" y="173.5">SBU2</text>
<text x="33.4" y="168.2">DN2</text>
<text x="33.7" y="170.9">CC1</text>
<text x="39.8" y="169.6">A5</text>
<text x="39.8" y="172.2">B8</text>
<text x="32" y="176.2">VBUS</text>
<text x="39.8" y="174.9">A4</text>
</g>
<g font-size="2.5">
<text x="250.6" y="23.8">1</text>
<text x="258.5" y="23.8">2</text>
<text x="45.9" y="26.7">3</text>
<text x="48.6" y="28">GND</text>
<text x="250.6" y="26.4">3</text>
<text x="250.6" y="29.1">5</text>
<text x="258.5" y="26.4">4</text>
<text x="258.5" y="29.1">6</text>
<text x="45.9" y="32">5</text>
<text x="48.6" y="33.3">GND</text>
<text x="125.7" y="51.8">GND</text>
<text x="132.4" y="50.5">21</text>
<text x="243" y="65.1">1</text>
<text x="245.7" y="66.4">GND</text>
<text x="183.9" y="117.7">1</text>
<text x="183.9" y="115.1">2</text>
<text x="33" y="149.7">GND</text>
<text x="39.8" y="148.4">A12</text>
<text x="261.9" y="152.4">GND</text>
<text x="268.7" y="151.1">2</text>
<text x="33" y="178.8">GND</text>
<text x="39.8" y="177.5">A1</text>
<text x="210.3" y="177.2">1</text>
<text x="210.3" y="174.6">2</text>
</g>
<g font-size="2.5" fill="#f00">
<text x="45.9" y="29.3">4</text>
<text x="45.9" y="34.6">6</text>
<text x="48.6" y="36">VCC</text>
<text x="48.6" y="30.7">VCC</text>
<text x="124.6" y="59.8">AVCC</text>
<text x="132.4" y="58.4">18</text>
<text x="263.4" y="65.1">16</text>
<text x="257.1" y="66.4">VCC</text>
<text x="240.4" y="148.4">4</text>
<text x="243.1" y="149.7">VCC</text>
</g>
</svg>
